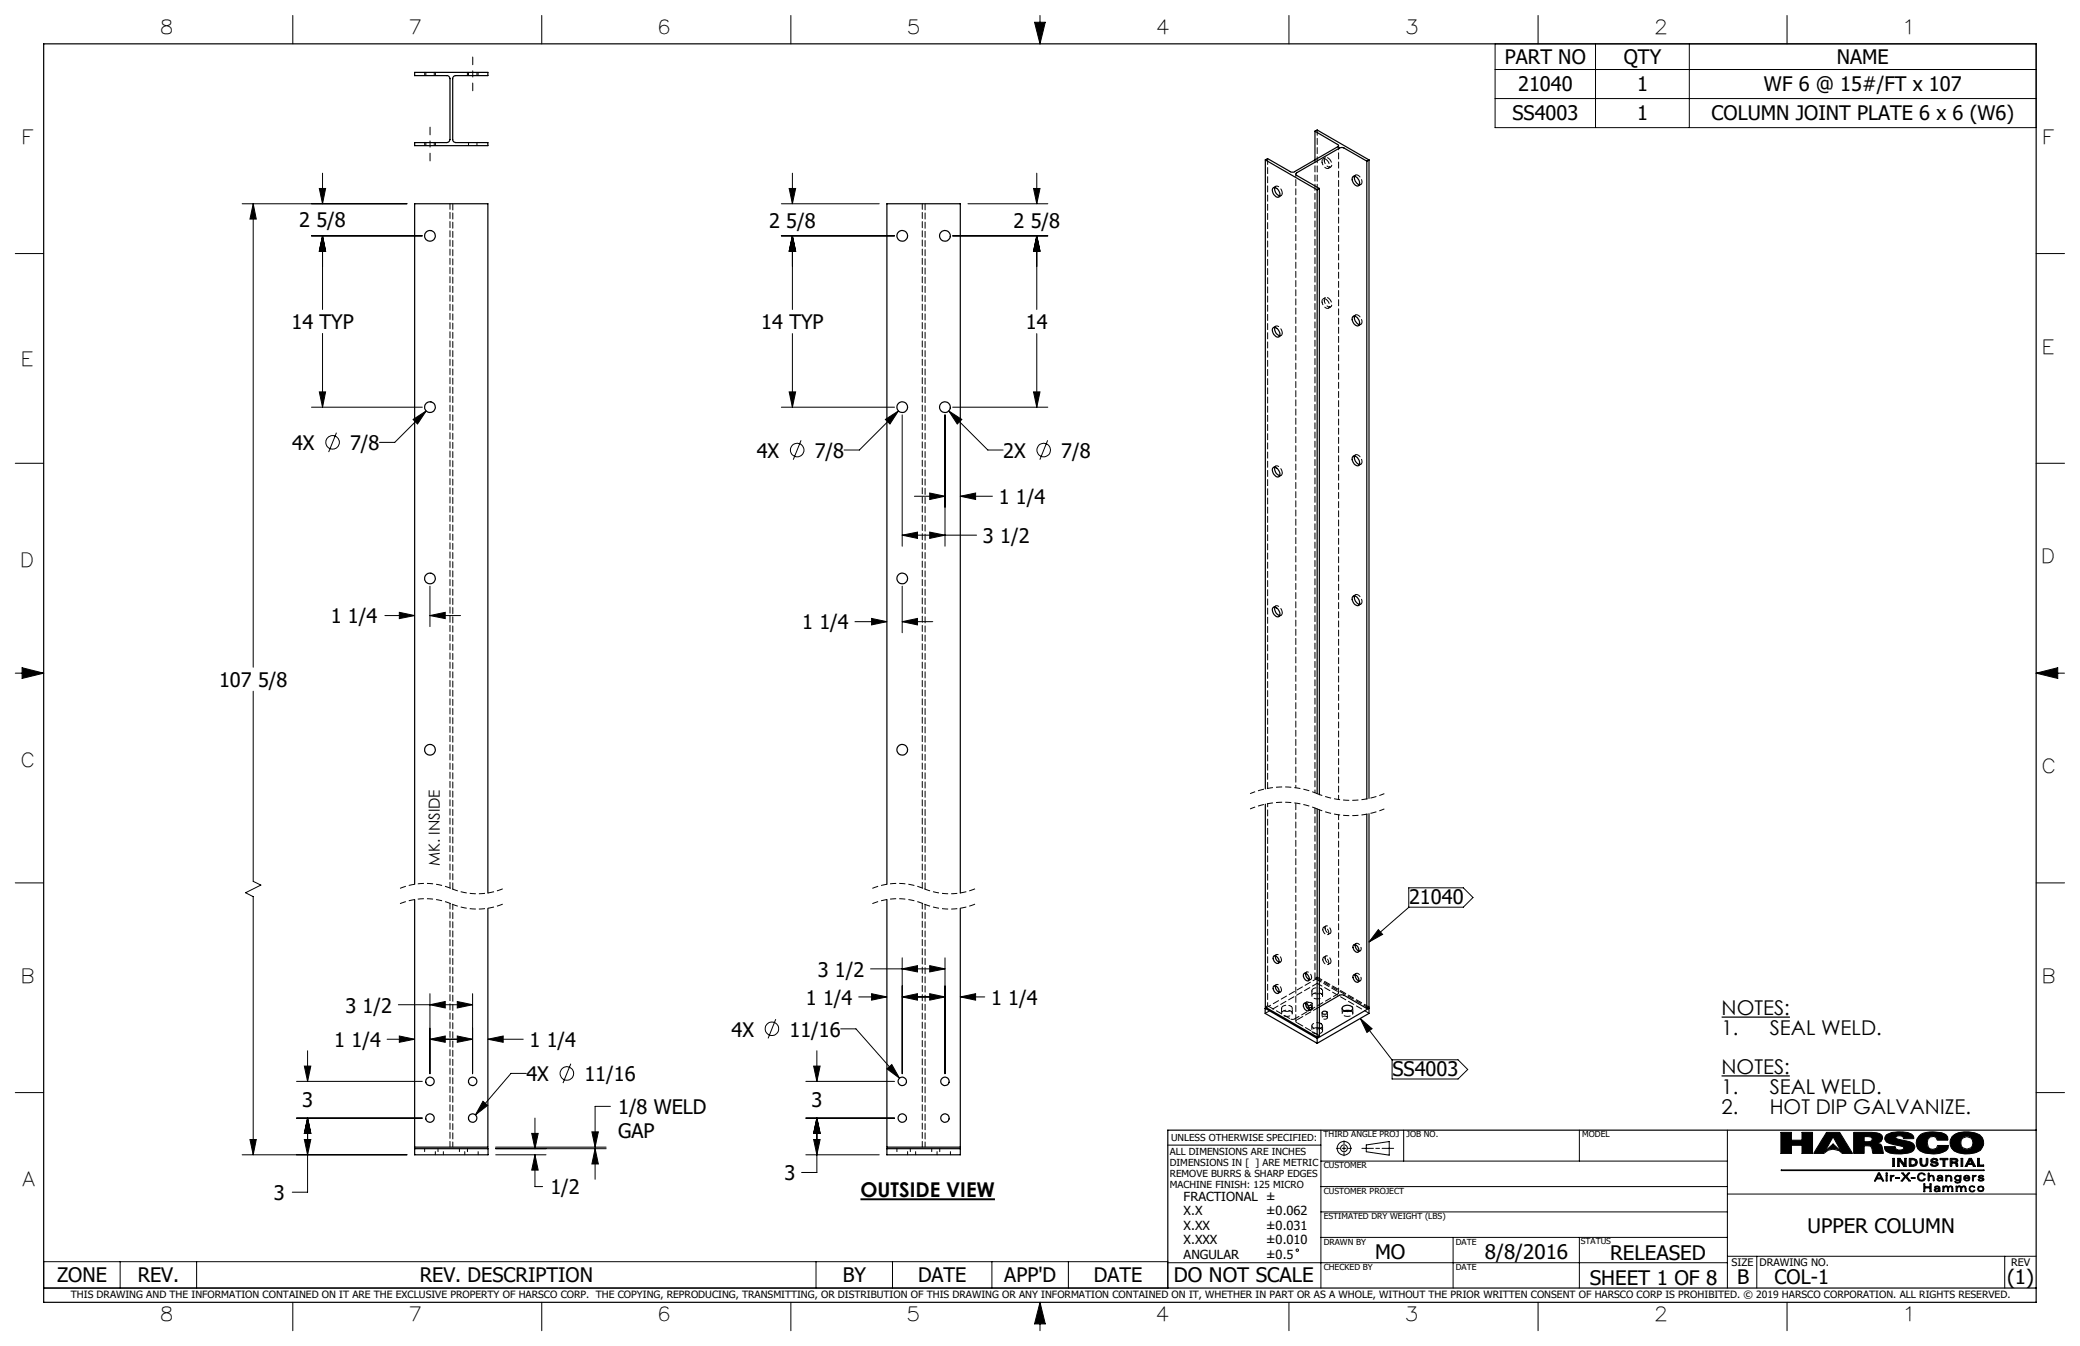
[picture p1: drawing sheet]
<svg xmlns="http://www.w3.org/2000/svg" width="432mm" height="279mm" viewBox="0 0 432 279" stroke-linecap="round" stroke-linejoin="round" font-family="sans-serif">
<g fill="none" stroke="#000" stroke-width=".21">
<path d="M60.8 3.2v5.9M112.5 3.2v5.9M164.2 3.2v5.9M214.8 4.6h2.2l-1.1 4.5zM215.9 3.2v5.9M267.6 3.2v5.9M310.4 9.1h112.3v17.4h-112.3zM310.4 14.4h112.3M319.3 3.2v5.9M331.2 9.1v17.4M350.7 9.1v17.4M371 3.2v5.9"/>
<path d="M66.3 39.1h1.3l-.6 3.2zM67 35.9v6.4M163.8 39.1h1.4l-.7 3.2zM164.5 35.9v6.4M214.6 39.1h1.3l-.7 3.2zM215.2 35.9v6.4M310.4 20.5h112.3M3.2 52.6h5.9M50.3 42.3h34.2M52.6 42.3l.6 3.2h-1.3zM52.6 42.3v96.2M64.7 49h23"/>
<path d="M67 49l.6 3.1h-1.3zM67 49v15.2M162.2 42.3h20.3M162.2 49h23.5M164.5 49l.7 3.1h-1.4zM164.5 49v15.2M197.8 49h19.7M200.9 42.3h16.6M215.2 49l.7 3.1h-1.3zM215.2 49v15.2M422.7 52.6h5.9M67 69.2v15.3"/>
<path d="M164.5 69.3v15.2M215.2 69.3v15.2M3.2 96.2h5.9M64.7 84.5h23M66.3 81.4h1.3l-.6 3.1zM69.8 89.8l-1.6 4M85.8 87.1l2.7-1.8-1.8 2.7zM88.5 85.3l-6.5 6.5h-3.2M162.2 84.5h23.5M163.8 81.4h1.4l-.7 3.1zM166.3 91.4l-1.6 4M183.8 87.1l2.7-1.8-1.8 2.7z"/>
<path d="M186.5 85.3l-8.1 8.1h-3.2M187.3 86.1v27.3M196.2 86.1v27.3M197 85.3l2.7 1.8-1 .9zM197 85.3l8.1 8.1h3.1M197.8 84.5h19.7M214.6 81.4h1.3l-.7 3.1zM217.5 91.4l-1.6 4M422.7 96.2h5.9M187.3 111.1l3.2-.6v1.3zM187.3 111.1h15.4M189.8 103h6.4"/>
<path d="M193 110.5l3.2 .6-3.2 .7zM193 102.3l3.2 .7-3.2 .7zM199.4 103l3.1-.7v1.4zM199.4 103h6.6M3.2 139.7h5.9M4.6 138.6l4.5 1.1-4.5 1.1zM79.9 127.8h6.2M82.9 127.1l3.2 .7-3.2 .6zM89.3 127.8l3.1-.7v1.3zM89.3 121.7v8.4M89.3 127.8h6.3M177.5 129h6.6"/>
<path d="M180.9 128.4l3.2 .6-3.2 .7zM187.3 129l3.2-.6v1.3zM187.3 121.7v9.6M187.3 129h6.3M422.7 139.7h5.9M422.7 139.7l4.5-1.1v2.2zM52.6 143.5v39.5l1.6 .7-3.2 1.6 1.6 .8v53.6M3.2 183.3h5.9M187.3 198.8v24.1M196.2 198.8v24.1M286.1 193l.9 1-2.8 1.5zM292.5 184.3h11.3l2 2-2 2h-11.3z"/>
<path d="M292.5 188.3l-8.3 7.2M422.7 183.3h5.9M63.9 218.1v6.4M80.4 215.7h5.7M82.7 208.6h15.4M82.9 215.1l3.2 .6-3.2 .7zM89.3 215.7l3.1-.6v1.3zM89.3 208.6l3.1-.7v1.3zM89.3 206.3v16.6M89.3 215.7h8.8M94.9 215.1l3.2 .6-3.2 .7zM94.9 207.9l3.2 .7-3.2 .6z"/>
<path d="M98.1 206.3v16.6M101.3 215.7l3.2-.6v1.3zM101.3 215.7h7.3M161 211.6l-1.5 3.9M169.6 218.1v6.4M174.5 213.6h3.2l9 10.2M178.3 206.9h5.8M180.7 201.1h15.5M180.9 206.3l3.2 .6-3.2 .7zM187.3 206.9l3.2-.6v1.3zM187.3 201.1l3.2-.7v1.4zM187.3 206.9h8.9"/>
<path d="M193 206.3l3.2 .6-3.2 .7zM193 200.4l3.2 .7-3.2 .7zM199.4 206.9l3.1-.6v1.3zM199.4 206.9h5M282.4 211.4l2.4 2.1-1 .8zM282.4 211.4l6.6 8.6M289 220h13.7l2 2-2 2h-13.7zM3.2 226.8h5.9M50.3 239.7h34.2M51.9 236.5h1.3l-.6 3.2zM61.6 224.5h26.1M61.6 232.1h26.1"/>
<path d="M63.2 221.3h1.3l-.6 3.2zM63.2 236.5h1.3l-.6 3.2zM63.9 232.1l.6 3.2h-1.3zM63.9 232.1v15.4h-3.2M100.3 228.6l.9 .8-2.5 2zM102.9 238.1h22.9M102.9 239.7h10.4M102.9 238.4h22.9M109.3 222.8h-3.2l-7.4 8.6M110.4 235.3h1.3l-.6 3.1zM111.1 239.7l.6 3.2h-1.3zM111.1 239.7v6.6h1.5"/>
<path d="M111.1 232.1v6.3M118.5 220.8l-1.6 4M122.9 234.9h1.3l-.7 3.2zM123.5 238.4l.7 3.2h-1.3zM123.5 238.4v6.4M126.7 229.7h-3.2v8.4M167.3 239.7h15.2M167.3 224.5h18.4M167.3 232.1h18.4M168.9 221.3h1.4l-.7 3.2zM168.9 236.5h1.4l-.7 3.2zM169.6 232.1l.7 3.2h-1.4z"/>
<path d="M169.6 232.1v11.3h-3.2M184.1 221.9l1-.9 1.6 2.8zM242.4 237.7h31.8M274.2 234.6v32.8M277.4 238.4h.7M278.6 238.4h.8M279 236.8v.7M279 238v.8M279 239.3v.6M279.9 238.4h.7M282.7 238.4h2.4M283.6 237.7l4.8-.7v2.8l-4.8-.7z"/>
<path d="M285.6 238.4h.8M286.9 238.4h2.4M291.4 234.6v6.4M327.9 234.6v6.4M358.6 234.6v32.8M369.7 235.1h2.2v1.6h2.2v-1.6h2.2v4.3h-2.2v-1.7h-2.2v1.7h-2.2zM379.2 235.1h2.7l2.7 4.3h-2.2a2.5 2.5 0 0 0-3.8 0h-2.1zM380.5 236l1.7 3-1.7-1.5-1.7 1.5zM384.8 235.1h3.7l1.7 .2 .5 .4 .1 .6-.3 .7-.8 .3 .7 .2 .3 .4 .3 1.5h-2.2l-.2-1-.3-.5-.6-.1h-.7v1.6h-2.2zM387 235.9l1.4 .1a.51 .51 0 0 1 0 .9l-1.4 .1zM389.7 237.3h.1M391.6 235.6a6.4 6.4 0 0 1 5.3-.2l.3 .4 .1 .6h-2.1l-.1-.4a1.07 1.07 0 0 0-1.5 .1v.1a3 3 0 0 0 1.9 .6l1.6 .5 .4 .7a1.36 1.36 0 0 1-1.4 1.4 6.7 6.7 0 0 1-4.6-.5l-.3-.9h2.3v.4a1.01 1.01 0 0 0 1.7-.2l-.4-.3-3.1-.8-.4-.7z"/>
<path d="M398.5 235.7a5.3 5.3 0 0 1 5.5-.2l.3 .5 .1 .7h-2.2l-.3-.6-.5-.2-.7 .1-.5 .5-.1 .7 .2 1 .4 .3 .5 .1 .8-.2 .2-.6h2.3l-.1 .6a3.9 3.9 0 0 1-2.8 1.1 4.2 4.2 0 0 1-3.5-1.1 2.19 2.19 0 0 1 .4-2.7zM405.2 235.9a5.4 5.4 0 0 1 5.8-.4 2.09 2.09 0 0 1 .8 2.2l-.7 1.1a5.9 5.9 0 0 1-5.4 .1 2.08 2.08 0 0 1-.5-3zM422.7 226.8h5.9M274.2 256.9h84.4M274.2 251.6h84.4M274.2 246.3h84.4M274.2 241h84.4M301.7 256.9v10.5M327.9 256.9v10.5M358.6 247.9h64.1M369.8 242.9h42.1v.1h-42.1zM389.9 243.5h.3l.9 1.6h-.3l-.2-.4h-1l-.2 .4h-.3z"/>
<path d="M390.1 243.7l.4 .8h-.8zM391.5 244h.3v1.1h-.3zM391.5 243.5h.3v.2h-.3zM392.4 244h.2v.2l.2-.2h.4v.2l-.5 .1-.1 .8h-.2zM392.6 244.2h.1M392.9 240.5h.4v1.6h-.4zM393.6 244.4h.7v.2h-.7zM393.9 240.5h.5l1 1.2v-1.2h.3v1.6h-.5l-.9-1.3v1.3h-.4zM394.3 240.8h.1M394.8 243.5h.3l.5 .6 .5-.6h.4l-.7 .7 .8 .9h-.3l-.7-.7-.6 .7h-.3l.7-.9zM396.3 240.5a1.61 1.61 0 0 1 1.7 .5v.3l-.1 .5-.8 .3h-.8zM396.7 240.7a.62 .62 0 0 1 .8 .2 .62 .62 0 0 1 0 .7l-.8 .2z"/>
<path d="M396.8 244.4h.7v.2h-.7zM398.3 243.7a.87 .87 0 0 1 1.4 .2l-.7-.3-.3 .1-.3 .2-.1 .4 .2 .5a.59 .59 0 0 0 .9-.1h.3l-.3 .4h-.9l-.4-.3-.1-.5zM398.6 240.5h.4v1l.1 .3 .3 .1 .3-.1 .2-.4v-.9h.3v.9l-.2 .5a.93 .93 0 0 1-1.4-.4zM399.4 245.7h.2v.6h1v-.6h.3v1.7h-.3v-.8h-1v.8h-.2zM400.3 243.5h.2v.7l.5-.3a.79 .79 0 0 1 .4 1.2h-.1a.87 .87 0 0 0-.3-1 .85 .85 0 0 0-.5 1h-.2zM400.5 244.2h.1M400.9 240.7l.5-.3 .7 .1 .2 .4h-.4l-.1-.2h-.3l-.3 .2 .2 .2 .8 .2 .2 .4-.1 .2-.6 .2-.7-.1-.2-.4h.3l.4 .3 .5-.1v-.2l-1-.3-.2-.2zM401.7 246.3a.67 .67 0 0 1 1 .3v.7h-.2v-.1l-.7 .2-.2-.2v-.3l.1-.2 .8-.1-.1-.2-.3-.1-.5 .2zM402.4 244.7l.7-.1-.1 .3-.2 .1h-.3zM402.5 246.8h.1M402.5 246.8l-.8 .2 .2 .2h.3l.2-.1 .1-.3M402.5 247.2h.1"/>
<path d="M402.8 240.5h1.6v.2h-.6v1.4h-.4v-1.4h-.6zM403.1 244.6h.1M403.1 244.4l-.1-.2-.3-.1-.5 .2v-.2l.6-.2 .4 .2 .1 1h-.2v-.1M403.1 244.4l-.8 .1-.2 .3 .3 .3 .3 .1 .4-.2M403.1 244.4h.1M403.1 245h.1M403.5 246.4v-.2h-.2v1.1h.2l.1-.8 .4-.2 .3 .4v.6h.2l.1-.8 .3-.2 .3 .4v.6h.2l-.1-1-.5-.1-.3 .3M403.5 246.4l.5-.3 .4 .4M403.5 246.4h.1M403.9 244h.2v.2l.4-.3 .5 .2 .2 .4v.6h-.2l-.2-.9-.2-.1-.3 .1-.2 .9h-.2zM404.1 244.2h.1M404.4 246.5h.1"/>
<path d="M404.8 240.5a1.96 1.96 0 0 1 1.6 .2l-.1 .5-.3 .1 .4 .2 .1 .6h-.4a.61 .61 0 0 0-.7-.7h-.2v.7h-.4zM405.2 240.7l.8 .1v.3l-.8 .1zM405.9 244.1l.5-.2 .5 .3v-.2h.2v1l-.2 .5-.5 .1-.5-.1-.1-.3 .8 .2 .2-.1 .1-.4-.5 .2-.5-.2-.2-.4zM406 241.3h.1M406.1 244.2l.3-.1 .4 .1 .1 .3-.1 .3-.4 .2-.3-.2-.1-.3zM406.3 246.4v-.2h-.3l.1 1.1h.2l.1-.8 .3-.2 .3 .4v.6h.2l.1-.8 .4-.2 .3 .4v.6h.2l-.2-1-.4-.1-.4 .3M406.3 246.4l.4-.3 .5 .4M406.3 246.4h.1M407.1 240.5h.4v1.6h-.4zM407.2 246.5h.1M407.9 244.1l.4-.2 .5 .2 .1 .5h-1.1l.2 .3 .3 .1 .6-.2-.1 .2-.7 .1-.4-.2v-.6zM408 244.2l.3-.1 .4 .4h-.8z"/>
<path d="M408.8 240.5h.5l.8 1.6h-.5l-.1-.4h-1l-.2 .4h-.3zM408.9 246.3l.5-.2 .4 .1 .2 .3-.8-.2-.2 .2-.1 .3 .2 .4 .3 .1 .6-.2-.2 .2-.7 .1-.3-.3zM409 240.8l.3 .7h-.6zM409.5 244h.2v.2l.5-.2v.2l-.4 .1-.1 .8h-.2zM409.7 244.2h.1M410.5 240.5h.4v1.3h.9v.3h-1.3zM410.7 246.3l.5-.1 .5 .1 .2 .5-.2 .4-.5 .2-.5-.2-.2-.4zM410.7 244.2a.74 .74 0 0 1 1.1-.1v.2l-.5-.2-.4 .2 .7 .2 .3 .3a.76 .76 0 0 1-1.1 .3l-.2-.3 .8 .2 .2-.2a.87 .87 0 0 1-.9-.6zM410.8 246.5l.4-.2 .4 .2 .1 .3-.1 .3-.4 .1-.4-.1-.1-.3zM9.1 261.9h233.3v5.5h-233.3zM24.9 261.9v5.5M40.8 261.9v5.5"/>
<path d="M60.8 270.3v5.9M112.5 270.3v5.9M164.2 270.3v5.9M169.4 261.9v5.5M185.3 261.9v5.5M205.9 261.9v5.5M215.9 270.3v5.9M215.9 270.3l1.1 4.5h-2.2zM221.8 261.9v5.5M242.4 262.1h116.2M267.6 270.3v5.9M319.3 270.3v5.9"/>
<path d="M358.6 260.8h64.1M364.7 260.8v6.6M371 270.3v5.9M416.2 260.8v6.6"/>
<circle cx="69" cy="91.8" r="1.41"/>
<circle cx="165.5" cy="93.4" r="1.41"/>
<circle cx="216.7" cy="93.4" r="1.41"/>
<circle cx="160.2" cy="213.5" r="1.4"/>
<circle cx="117.7" cy="222.8" r="1.41"/>
<circle cx="279" cy="238.4" r=".71"/>
<circle cx="279" cy="238.4" r="1.41"/>
<circle cx="408.3" cy="237.3" r="1.3"/>
<circle cx="269.3" cy="259.5" r=".25"/>
</g>
<g fill="none" stroke="#000" stroke-width=".25">
<path d="M9.1 9.1h413.6v261.2h-413.6zM86.1 15h15.2v.7h-6.7a.6 .6 0 0 0-.6 .6v12.7a.66 .66 0 0 0 .6 .6h6.7v.6h-15.2v-.6h6.7l.5-.3 .1-.3v-12.7a.66 .66 0 0 0-.6-.6h-6.7zM262.7 33.2v130.6M262.7 33.2l10.7 6.2M264.3 39a1.2 1.2 0 0 1 1.4 1.3 .58 .58 0 0 1-.4 .7 .58 .58 0 0 1-.7-.5 1.24 1.24 0 0 1-.3-1.5zM264.7 38.9a1.59 1.59 0 0 0 .9 1.8M273 27.2l4.7 2.8a.25 .25 0 0 1 .2 .2 .25 .25 0 0 1-.2 .3l-9.1 5.2h-.6l-4.9-2.8-.4 .3M273 27.2l.4-.2 10.8 6.2M273 27.2v6M273.4 39.4v125.3M273.9 39.1l-.5 .3M273.9 39.1v125.9"/>
<path d="M280.9 36.7a1.28 1.28 0 0 1 1.3 1.6 .59 .59 0 0 1-.6 .3 .59 .59 0 0 1-.5-.4 1.21 1.21 0 0 1-.2-1.5zM281.2 36.6a1.52 1.52 0 0 0 1 1.7M283.7 33.4l-4.7-2.7-.6-.1-9.2 5.3a.29 .29 0 0 0-.2 .2 .29 .29 0 0 0 .2 .3l4.7 2.7M283.7 33.4v132.4M284.2 33.2l-.5 .2M284.2 33.2v132.5M264.2 68.1a.95 .95 0 0 1 1.4 .8 .62 .62 0 0 1-.1 1 .62 .62 0 0 1-.9-.3 1.38 1.38 0 0 1-.4-1.5zM264.7 67.9a1.59 1.59 0 0 0 .9 1.8M280.9 65.7a1.25 1.25 0 0 1 1.1 1.9 1.3 1.3 0 0 1-1.1-1.9zM281.2 65.6a1.52 1.52 0 0 0 1 1.8M264.2 97.2a.95 .95 0 0 1 1.4 .8 .62 .62 0 0 1-.1 .9 .62 .62 0 0 1-.9-.3 1.38 1.38 0 0 1-.4-1.4zM264.7 97a1.59 1.59 0 0 0 .9 1.7"/>
<path d="M280.9 94.7a1.27 1.27 0 0 1 1.1 2 1.34 1.34 0 0 1-1.1-2zM281.2 94.7a1.52 1.52 0 0 0 1 1.7M264.3 126.1a1.2 1.2 0 0 1 1.4 1.3 .59 .59 0 0 1-.4 .7 .59 .59 0 0 1-.7-.4 1.29 1.29 0 0 1-.3-1.6zM264.7 126a1.59 1.59 0 0 0 .9 1.8M280.9 123.8a1.2 1.2 0 0 1 1.4 1.3 .54 .54 0 0 1-.4 .6 .54 .54 0 0 1-.7-.3l-.1-.1a1.21 1.21 0 0 1-.2-1.5zM281.2 123.7a1.51 1.51 0 0 0 1 1.7M262.7 166.9v42.2l10.7 6.2M273.4 167.9v47.4M273.9 168.1v46.9l-.5 .3M283.7 169v40.3M284.2 168.9v40.2l-.5 .2M86.1 183.6v-141.3h15.2v143.1"/>
<path d="M86.1 186.7v51.4h15.2v-49.5M184.1 183.6v-141.3h15.3v143.1M184.1 186.7v51.4h15.3v-49.5M264.5 198.4a.97 .97 0 0 1 .9 .6 .97 .97 0 0 1-.1 1 1.05 1.05 0 0 1-.8-1.6zM264.8 198.4a1.15 1.15 0 0 0 .7 1.3M281.1 196.1a1 1 0 0 1 .8 1.6 1.03 1.03 0 0 1-.8-1.6zM281.3 196.1v.2a1.23 1.23 0 0 0 .8 1.1M262.6 209.3v1.1l10.8 6.2M262.6 209.3l10.8 6.2M262.9 209.2l-.3 .1M264.4 204.7a.93 .93 0 0 1 .9 .5 .93 .93 0 0 1 0 1 1.06 1.06 0 0 1-.9-1.5zM264.8 204.6a1.15 1.15 0 0 0 .7 1.3"/>
<path d="M270.7 202.1a.93 .93 0 0 1 .9 .5 .93 .93 0 0 1 0 1 1.08 1.08 0 0 1-.9-1.5zM270.8 208.3a1 1 0 0 1 .8 1.5 1.05 1.05 0 0 1-.8-1.5zM271 202v.1a1.34 1.34 0 0 0 .8 1.2M271 208.3v.1a1.34 1.34 0 0 0 .8 1.1M273.4 215.5v1.1M273.9 209l4.2-2.4 .5-.1 .4 .1 4.7 2.7M273.9 212.4a.58 .58 0 0 1 .6 .6 .58 .58 0 0 1-.6 .5M273.9 213.4l.2 .1M274.5 210.1a.61 .61 0 0 1 1.1 .2 .61 .61 0 0 1-.6 .3 .61 .61 0 0 1-.5-.5zM278.8 209a1.4 1.4 0 0 1 2 .3 1.27 1.27 0 0 1-2 .3l-.2-.3zM279 209.8l.4-.1 1 .1M280.9 202.5a.78 .78 0 0 1 1.2 .7 .49 .49 0 0 1-.3 .7 .49 .49 0 0 1-.6-.4l-.3-.6z"/>
<path d="M281.3 202.3v.2a1.33 1.33 0 0 0 .8 1.1M284 209.2l.2 .1M284.2 209.3v1.1l-10.8 6.2M284.2 209.3l-10.8 6.2M86.1 238.4h15.2v1.3h-15.2zM184.1 238.4h15.3v1.3h-15.3zM422.7 234.6h-180.3v32.8M9.1 267.4h413.6"/>
<circle cx="89.3" cy="49" r="1.12"/>
<circle cx="187.3" cy="49" r="1.11"/>
<circle cx="196.2" cy="49" r="1.12"/>
<circle cx="89.3" cy="84.5" r="1.12"/>
<circle cx="187.3" cy="84.5" r="1.11"/>
<circle cx="196.2" cy="84.5" r="1.12"/>
<circle cx="89.3" cy="120.1" r="1.12"/>
<circle cx="187.3" cy="120.1" r="1.11"/>
<circle cx="89.3" cy="155.7" r="1.12"/>
<circle cx="187.3" cy="155.6" r="1.11"/>
<circle cx="89.3" cy="224.5" r=".87"/>
<circle cx="89.3" cy="232.1" r=".87"/>
<circle cx="98.1" cy="224.5" r=".87"/>
<circle cx="98.1" cy="232.1" r=".87"/>
<circle cx="187.3" cy="224.5" r=".87"/>
<circle cx="187.3" cy="232.1" r=".87"/>
<circle cx="196.2" cy="224.5" r=".87"/>
<circle cx="196.2" cy="232.1" r=".87"/>
</g>
<path d="M215.9 270.3l-1.1 4.5h2.2zM214.8 4.6h2.2l-1.1 4.5zM4.6 138.6l4.5 1.1-4.5 1.1zM422.7 139.7l4.5-1.1v2.2zM369.7 235.1v4.3h2.2v-1.7h2.2v1.7h2.2v-4.3h-2.2v1.6h-2.2v-1.6zM387 235.9l1.4 .1 .3 .6-.5 .4h-1.2zM384.8 235.1v4.3h2.2v-1.6l1.4 .1 .4 1.5h2.2l-.4-1.7-.4-.3-.5-.1a1.15 1.15 0 0 0 1.1-1.2 1.41 1.41 0 0 0-1.7-1zM391.6 235.6a1.12 1.12 0 0 0-.2 1.2 1.12 1.12 0 0 0 1.1 .7l1.8 .3a.72 .72 0 0 1 .9 .5 1.03 1.03 0 0 1-1.7-.1v-.2h-2.3a1.46 1.46 0 0 0 1.7 1.5 7.2 7.2 0 0 0 4.2-.6 1.1 1.1 0 0 0 .3-1.2 1.1 1.1 0 0 0-1-.7l-2.1-.5a.58 .58 0 0 1-.7-.5l.4-.2h.6l.5 .2 .1 .4h2.1v-.2a1.62 1.62 0 0 0-1.8-1.2 6.2 6.2 0 0 0-3.9 .6zM398.3 235.9a2.19 2.19 0 0 0-.3 2.3 2.19 2.19 0 0 0 2 1.2 4.7 4.7 0 0 0 4.3-.9l.2-.7h-2.3a1.07 1.07 0 0 1-1.7 .6 1.38 1.38 0 0 1-.4-1.6 1.38 1.38 0 0 1 1.5-.9l.4 .3 .2 .5h2.2v-.5a1.37 1.37 0 0 0-1.6-1.1 6 6 0 0 0-4.3 .6zM407 237.2a1.3 1.3 0 0 1 2.6 0 1.3 1.3 0 0 1-2.6 0zM405.5 235.7a2.15 2.15 0 0 0-.6 2.3 2.15 2.15 0 0 0 2 1.4 5.7 5.7 0 0 0 4.4-.7 2.15 2.15 0 0 0 .3-2.3 2.15 2.15 0 0 0-1.8-1.3l-1.2-.2a4.6 4.6 0 0 0-3.1 .8zM379.2 235.1l-2.7 4.3h2.1a2.5 2.5 0 0 1 3.8 0h2.2l-2.7-4.3zM380.5 236l1.7 3-1.7-1.5-1.7 1.5zM392.9 240.5v1.6h.4v-1.6zM393.9 240.5v1.6h.4v-1.3l.9 1.3h.5v-1.6h-.3v1.2l-1-1.2zM396.7 240.7h.5l.4 .2 .1 .5-.3 .4h-.7zM396.3 240.5v1.6h.9a.83 .83 0 0 0 .8-.9 .83 .83 0 0 0-.9-.7zM398.6 240.5v1.1a.86 .86 0 0 0 .9 .5 .86 .86 0 0 0 .7-.7v-.9h-.3l-.1 1.2-.3 .2-.4-.1-.1-1.3zM400.9 240.7l-.1 .1a.53 .53 0 0 0 .6 .6l.4 .1a.27 .27 0 0 1 .1 .4 .27 .27 0 0 1-.4 0l-.4-.3h-.3a.86 .86 0 0 0 .8 .5 .86 .86 0 0 0 .8-.6l-.3-.3-.7-.1a.29 .29 0 0 1 0-.5 .29 .29 0 0 1 .4 .2l.1 .1h.4a.84 .84 0 0 0-1.4-.2zM402.8 240.5v.2h.6v1.4h.4v-1.4h.6v-.2zM405.2 240.7l.8 .1a.25 .25 0 0 1 0 .3 .25 .25 0 0 1-.3 .1h-.5zM404.8 240.5v1.6h.4v-.7l.7 .1 .2 .6h.4l-.1-.6-.4-.2 .4-.2v-.4l-.5-.2zM407.1 240.5v1.6h.4v-1.6zM409 240.8l.3 .7h-.6zM408.8 240.5l-.8 1.6h.3l.2-.4h1l.1 .4h.5l-.8-1.6zM410.5 240.5v1.6h1.3v-.3h-.9v-1.3zM390.1 243.7l.4 .8h-.8zM389.9 243.5l-.8 1.6h.3l.2-.4h1l.2 .4h.3l-.9-1.6zM391.5 243.5v.2h.3v-.2zM369.8 242.9v.1h42.1v-.1zM391.5 244v1.1h.3v-1.1zM392.4 244v1.1h.2l.1-.7 .5-.2v-.2h-.3l-.3 .2v-.2zM393.6 244.4v.2h.7v-.2zM394.8 243.5l.6 .7-.7 .9h.3l.6-.7 .7 .7h.3l-.8-.9 .7-.7h-.4l-.5 .6-.5-.6zM396.8 244.4v.2h.7v-.2zM398.3 243.6l-.3 .8a.87 .87 0 0 0 .7 .8 .87 .87 0 0 0 1-.5h-.3l-.2 .3h-.3a.67 .67 0 0 1-.6-.9 .67 .67 0 0 1 1.1-.2h.3a.86 .86 0 0 0-1.4-.3zM400.3 243.5v1.6h.2v-.7l.4-.3 .4 .2v.8h.2v-.9l-.6-.3-.4 .3v-.7zM402.4 244.7l.3-.1a.23 .23 0 0 1 .4 .1 .23 .23 0 0 1-.2 .3h-.3a.22 .22 0 0 1-.2-.1 .22 .22 0 0 1 0-.2zM402.3 244.1l-.1 .2 .3-.2 .4 .1a.2 .2 0 0 1 .1 .3 .2 .2 0 0 1-.3-.1l-.5 .1-.1 .5 .3 .2 .7-.2v.1h.2l-.1-1-.3-.2zM403.9 244v1.1h.2v-.6l.3-.4 .5 .1 .1 .9h.2l-.1-1-.6-.2-.4 .3v-.2zM406 244.1l-.1 .1a.6 .6 0 0 0 .1 .8 .6 .6 0 0 0 .9-.1l-.1 .4-.2 .1h-.4l-.2-.2-.2 .1 .4 .3 .8-.2 .1-.3v-1.1h-.2v.2a.7 .7 0 0 0-.9-.1zM406 244.5a.45 .45 0 0 1 .9 0 .45 .45 0 0 1-.9 0zM408 244.2l.5-.1 .2 .4h-.8zM407.8 244.1l-.2 .6a.67 .67 0 0 0 .6 .5 .67 .67 0 0 0 .7-.4l-.8 .2-.3-.4h1.1a.67 .67 0 0 0-.4-.6 .67 .67 0 0 0-.7 .1zM409.5 244v1.1h.2v-.7l.5-.2v-.2h-.3l-.2 .2v-.2zM410.8 244.1a.38 .38 0 0 0 0 .4 .38 .38 0 0 0 .4 .2h.2a.21 .21 0 0 1 .2 .3 .21 .21 0 0 1-.4 0l-.6-.2 .2 .3 .5 .1a.37 .37 0 0 0 .5-.2 .37 .37 0 0 0-.2-.5l-.4-.1a.21 .21 0 0 1-.2-.3 .21 .21 0 0 1 .3 0l.5 .2-.4-.4zM399.4 245.7v1.7h.2v-.8h1v.8h.3v-1.7h-.3v.6h-1v-.6zM401.8 246.9l.4-.1a.24 .24 0 0 1 .3 .3 .24 .24 0 0 1-.4 .1l-.3-.1zM401.7 246.3l-.1 .2 .5-.2 .3 .1a.23 .23 0 0 1 0 .3 .23 .23 0 0 1-.3 0 .41 .41 0 0 0-.6 .4 .41 .41 0 0 0 .7 .3l.3-.2v.1h.2v-.9l-.3-.2zM409 246.2l-.2 .3v.5l.4 .4h.6l.2-.3-.5 .2-.3-.1-.3-.3 .1-.4 .5-.2 .5 .2a.62 .62 0 0 0-1-.3zM410.7 246.7a.5 .5 0 0 1 1 0 .5 .5 0 0 1-1 0zM410.5 246.8a.65 .65 0 0 0 1.3 0 .65 .65 0 0 0-1.3 0zM403.3 246.2h.2v.2l.5-.3 .4 .4 .4-.3h.4l.2 .3v.8h-.2v-.8l-.2-.2-.5 .3v.7h-.2v-.7l-.3-.3-.4 .2-.1 .8h-.2zM406 246.2h.3v.2l.5-.3 .4 .4 .3-.3h.5l.2 .4v.7h-.2v-.7l-.3-.3-.4 .2-.1 .8h-.2v-.7l-.3-.3-.4 .3v.7h-.2z" fill-rule="evenodd" fill="#000"/>
<path d="M178.6 248.9h28" fill="none" stroke="#000" stroke-width=".4"/>
<path d="M357.4 211.1h14.2M357.4 223.3h14.2" fill="none" stroke="#000" stroke-width=".26"/>
<path d="M273.4 167.9a18.1 18.1 0 0 0-13.9 0M273.4 164.7a18.1 18.1 0 0 0-13.9 0M287.4 167.9a18.1 18.1 0 0 1-14 0M287.4 164.7a18.1 18.1 0 0 1-14 0" fill="none" stroke="#000" stroke-width=".21" stroke-dasharray="1.3 .6" stroke-dashoffset=".2" stroke-linecap="butt"/>
<path d="M93.7 187.6a14 14 0 0 0-10.8 0M93.7 184.5a14 14 0 0 0-10.8 0M104.5 187.6a14 14 0 0 1-10.8 0M104.5 184.5a14 14 0 0 1-10.8 0M191.8 187.6a14 14 0 0 0-10.8 0M191.8 184.5a14 14 0 0 0-10.8 0M202.5 187.6a14 14 0 0 1-10.7 0M202.5 184.5a14 14 0 0 1-10.7 0" fill="none" stroke="#000" stroke-width=".21" stroke-dasharray="1.3 .6" stroke-dashoffset="-.1" stroke-linecap="butt"/>
<path d="M98.1 18.8v-7M89.3 26.4v7" fill="none" stroke="#000" stroke-width=".21" stroke-dasharray="15.2 1.3 1.3 1.3" stroke-dashoffset="13.6"/>
<path d="M111.1 239.7l.6 3.2h-1.3zM110.4 235.3h1.3l-.6 3.1zM52.6 42.3l.6 3.2h-1.3zM51.9 236.5h1.3l-.6 3.2zM123.5 238.4l.7 3.2h-1.3zM122.9 234.9h1.3l-.7 3.2zM89.3 127.8l3.1-.7v1.3zM82.9 127.1l3.2 .7-3.2 .6zM67 49l.6 3.1h-1.3zM66.3 39.1h1.3l-.6 3.2zM67 49l.6 3.1h-1.3zM66.3 81.4h1.3l-.6 3.1zM63.2 221.3h1.3l-.6 3.2zM63.9 232.1l.6 3.2h-1.3zM63.9 232.1l.6 3.2h-1.3zM63.2 236.5h1.3l-.6 3.2zM100.3 228.6l-1.6 2.8 2.5-2zM89.3 215.7l3.1-.6v1.3zM82.9 215.1l3.2 .6-3.2 .7zM94.9 215.1l3.2 .6-3.2 .7zM101.3 215.7l3.2-.6v1.3zM89.3 208.6l3.1-.7v1.3zM94.9 207.9l3.2 .7-3.2 .6zM85.8 87.1l.9 .9 1.8-2.7zM286.1 193l.9 1-2.8 1.5zM282.4 211.4l2.4 2.1-1 .8zM163.8 81.4h1.4l-.7 3.1zM164.5 49l.7 3.1h-1.4zM164.5 49l.7 3.1h-1.4zM163.8 39.1h1.4l-.7 3.2zM187.3 129l3.2-.6v1.3zM180.9 128.4l3.2 .6-3.2 .7zM187.3 206.9l3.2-.6v1.3zM180.9 206.3l3.2 .6-3.2 .7zM193 206.3l3.2 .6-3.2 .7zM199.4 206.9l3.1-.6v1.3zM193 200.4l3.2 .7-3.2 .7zM187.3 201.1l3.2-.7v1.4zM168.9 221.3h1.4l-.7 3.2zM169.6 232.1l.7 3.2h-1.4zM169.6 232.1l.7 3.2h-1.4zM168.9 236.5h1.4l-.7 3.2zM187.3 111.1l3.2-.6v1.3zM193 110.5l3.2 .6-3.2 .7zM193 102.3l3.2 .7-3.2 .7zM199.4 103l3.1-.7v1.4zM214.6 81.4h1.3l-.7 3.1zM215.2 49l.7 3.1h-1.3zM214.6 39.1h1.3l-.7 3.2zM215.2 49l.7 3.1h-1.3zM197 85.3l1.7 2.7 1-.9zM184.1 221.9l2.6 1.9-1.6-2.8zM183.8 87.1l.9 .9 1.8-2.7z" fill="#000"/>
<g fill="none" stroke="#000" stroke-width=".21" stroke-dasharray="1.3 .6">
<path d="M263.2 32.9v130.8M264.8 38.7l-.4 .2M275.1 32.7l-.4 .3M275.8 34.9l.4-.2M281.4 36.4l-.5 .2M282.1 38.5l.4-.2M94 42.3v142.3M192 42.3v142.3M265.5 40.9l.5-.3M264.8 67.7l-.4 .3M265.5 69.9l.5-.3M275.1 61.8l-.4 .2"/>
<path d="M275.8 64l.4-.3M281.4 65.4l-.5 .3M282.1 67.6l.4-.3M264.8 96.7l-.4 .3M265.5 98.9l.5-.2M281.4 94.4l-.5 .3M282.1 96.6l.4-.2M264.8 125.8l-.4 .3M265.5 128l.5-.3M281.4 123.5l-.5 .2M282.1 125.7l.4-.3M265 198.2l-.5 .2"/>
<path d="M265.4 199.9l.4-.2M275.3 192.2l-.5 .3M275.3 198.4l-.5 .3M275.7 194l.4-.3M281.5 195.8l-.4 .3M281.9 197.6l.5-.2M263.2 208.8l-.5 .2M265 204.4l-.5 .3M265.4 206.2l.4-.3M271.2 201.8l-.4 .3M271.2 208l-.4 .3M271.6 203.6l.5-.3"/>
<path d="M271.6 209.8l.5-.3M273.4 202.8l-.4 .3M274.2 213.5l-.1-.1M275.7 200.2l.4-.2M280.5 209.9l-.1-.1M281.5 202.1l-.4 .2M281.9 203.8l.5-.2"/>
</g>
<path d="M273.4 27v12.4M93.4 42.3v142M191.5 42.3v142M273 167.7v35.4M93.4 187.5v50.6M191.5 187.5v50.6M273.4 204.1l-10.7 6.2M284.2 209l-10.8-6.2M284.2 210.3l-10.8-6.2" fill="none" stroke="#000" stroke-width=".21" stroke-dasharray="1.3 .6" stroke-dashoffset=".1"/>
<path d="M94 187.7v50.4M192 187.7v50.4M281.4 196.1a.52 .52 0 0 1 .5-.3 .52 .52 0 0 1 .4 .5 .61 .61 0 0 1 .3 .6 .61 .61 0 0 1-.5 .5M272.4 208.2a.53 .53 0 0 0-.6-.2 .53 .53 0 0 0-.4 .6 .53 .53 0 0 0 .6 .2 .53 .53 0 0 0 .4-.6M272.4 209.3a.53 .53 0 0 0-.6-.2 .53 .53 0 0 0-.4 .5 .53 .53 0 0 0 .6 .2 .53 .53 0 0 0 .4-.5M275.5 211.1a.53 .53 0 0 0-.6-.2 .53 .53 0 0 0-.4 .5 .53 .53 0 0 0 .6 .2 .53 .53 0 0 0 .4-.5M277.7 206.3l-8.9 5.2M281.4 202.3a.52 .52 0 0 1 .5-.3 .52 .52 0 0 1 .4 .5 .61 .61 0 0 1 .3 .6 .61 .61 0 0 1-.5 .5" fill="none" stroke="#000" stroke-width=".21" stroke-dasharray="1.3 .6" stroke-dashoffset=".2"/>
<g fill="none" stroke="#000" stroke-width=".21" stroke-dasharray="1.3 .6" stroke-dashoffset=".6">
<path d="M263.2 166.8v42M266 199.3a.91 .91 0 0 0-1.1-1l-.1 .1M266 205.5a.91 .91 0 0 0-1.1-1l-.1 .1M272.3 202.9a.91 .91 0 0 0-1.2-1v.1M272.3 209.1a.91 .91 0 0 0-1.2-1v.2M88.2 238.4v1.3M90.4 239.7v-1.3M90.9 238.4v1.3M92 239.7v-1.3M95.4 238.4v1.3M96.5 239.7v-1.3M97 238.4v1.3"/>
<path d="M99.3 239.7v-1.3M186.2 238.4v1.3M188.4 239.7v-1.3M189 238.4v1.3M190.1 239.7v-1.3M193.4 238.4v1.3M194.5 239.7v-1.3M195.1 238.4v1.3M197.3 239.7v-1.3"/>
</g>
<g fill="none" stroke="#000" stroke-width=".21" stroke-dasharray="1.3 .6" stroke-dashoffset=".3">
<path d="M88.2 15v.7M88.4 15v.7M90.1 15.7v-.7M90.4 15.7v-.7M97 15v.7M97.3 15v.7M99 15.7v-.7M99.3 15.7v-.7M88.2 29.6v.6M88.4 29.6v.6M90.1 30.2v-.6M90.4 30.2v-.6"/>
<path d="M97.3 29.6v.6M99 30.2v-.6M266.2 40.1a1.22 1.22 0 0 0-1.4-1.4l-.1 .2M266.2 69.1a1.22 1.22 0 0 0-1.4-1.3l-.1 .1M266.2 98.2a1.22 1.22 0 0 0-1.4-1.4l-.1 .2M266.2 127.2a1.22 1.22 0 0 0-1.4-1.4l-.1 .2M274.6 193a.46 .46 0 0 1 .3-.6 .46 .46 0 0 1 .6 .4 .76 .76 0 0 1 0 1.2 1.16 1.16 0 0 1-.9-1M274.6 199.3a.46 .46 0 0 1 .3-.6 .46 .46 0 0 1 .6 .3 .76 .76 0 0 1 0 1.3 1.16 1.16 0 0 1-.9-1M275.1 192.8a.46 .46 0 0 1 .3-.6 .46 .46 0 0 1 .6 .3 .76 .76 0 0 1 0 1.3 1.16 1.16 0 0 1-.9-1M275.1 199a.46 .46 0 0 1 .3-.6 .46 .46 0 0 1 .6 .3 .76 .76 0 0 1 0 1.3 1.16 1.16 0 0 1-.9-1M269.2 212.3a.27 .27 0 0 1-.2-.3 .27 .27 0 0 1 .2-.3M273.4 203.1l-10.5 6.1"/>
<path d="M277.7 205.8a.27 .27 0 0 1 .2 .3 .27 .27 0 0 1-.2 .2M277.9 206.1v-37M284 209.2l-10.6-6.1"/>
</g>
<path d="M265.7 40.6l.4-.1 .1-.4M265.7 69.7l.4-.2 .1-.4M265.7 98.7l.4-.1 .1-.4M265.7 127.8l.4-.2 .1-.4M277.9 166v-135.8M265.5 199.7l.4-.1 .1-.3M265.5 205.9l.4-.1 .1-.3M271.8 203.3l.4-.1 .1-.3M271.8 209.5h.4l.1-.4" fill="none" stroke="#000" stroke-width=".21" stroke-dasharray="1.3 .6" stroke-dashoffset=".4"/>
<path d="M281.2 36.6a.58 .58 0 0 1 .6-.3 .58 .58 0 0 1 .5 .4 1.04 1.04 0 0 1 .1 1.6h-.2M281.2 65.6a.58 .58 0 0 1 .6-.3 .58 .58 0 0 1 .5 .4 1.04 1.04 0 0 1 .1 1.7h-.2M281.2 94.6a.58 .58 0 0 1 .6-.2 .58 .58 0 0 1 .5 .3 1.04 1.04 0 0 1 .1 1.7h-.2M281.2 123.7a.58 .58 0 0 1 .6-.3 .58 .58 0 0 1 .5 .4 1.04 1.04 0 0 1 .1 1.6h-.2M269 166.7v45.3M273.9 213.4a1.09 1.09 0 0 0-1.5 .7 1.3 1.3 0 0 0 2.2-.2l-.4-.4" fill="none" stroke="#000" stroke-width=".21" stroke-dasharray="1.3 .6" stroke-dashoffset="-.1"/>
<path d="M273 33.2v131.4M274.5 33.7a.57 .57 0 0 1 .3-.8 .57 .57 0 0 1 .7 .4 1.04 1.04 0 0 1 .2 1.7 1.39 1.39 0 0 1-1.2-1.3M274.9 33.4a.57 .57 0 0 1 .4-.7 .57 .57 0 0 1 .7 .3 1.04 1.04 0 0 1 .1 1.7 1.39 1.39 0 0 1-1.2-1.3M274.5 62.7a.57 .57 0 0 1 .3-.7 .57 .57 0 0 1 .7 .3 1.04 1.04 0 0 1 .2 1.7 1.39 1.39 0 0 1-1.2-1.3M274.9 62.4a.57 .57 0 0 1 .4-.7 .57 .57 0 0 1 .7 .4 1.04 1.04 0 0 1 .1 1.6 1.39 1.39 0 0 1-1.2-1.3M268.1 208.9a1.37 1.37 0 0 0-2 .4 1.25 1.25 0 0 0 2.2 0l-.2-.4M268.1 210a1.37 1.37 0 0 0-2 .3 1.25 1.25 0 0 0 2.2 0l-.2-.3M273.9 212.3a1.09 1.09 0 0 0-1.5 .7 1.32 1.32 0 0 0 1.5 .5M274.4 205.3a1.37 1.37 0 0 0-2.1 .4 1.25 1.25 0 0 0 2.3-.1l-.2-.3M274.4 206.3a1.37 1.37 0 0 0-2.1 .4 1.25 1.25 0 0 0 2.3 0l-.2-.4" fill="none" stroke="#000" stroke-width=".21" stroke-dasharray="1.3 .6" stroke-dashoffset=".7"/>
<path d="M269 36.1v127.4" fill="none" stroke="#000" stroke-width=".21" stroke-dasharray="1.3 .6" stroke-dashoffset=".8"/>
<path d="M267.9 211.5l-4.7-2.7M269.2 211.7l4.7-2.7M273 203.1l4.7 2.7M273.9 215l-4.7-2.7" fill="none" stroke="#000" stroke-width=".21" stroke-dasharray="1.3 .6" stroke-dashoffset="-.2"/>
<g fill="none" stroke="#000" stroke-width=".21" stroke-dasharray="1.3 .6" stroke-dashoffset=".5">
<path d="M266.1 209.3v1M268.3 210.3v-1M268.8 211.5l-.5 .1-.4-.1M271.3 208.4v1M272.3 212.9v1.1M272.3 205.7v1M272.4 209.4v-1M274.5 210.2v1M274.6 214v-1.1M274.6 206.7v-1M275.6 211.2v-1M278.6 209.3v1"/>
<path d="M279.1 209.8a.58 .58 0 0 0-.5 .7 .58 .58 0 0 0 .8 .4 .99 .99 0 0 0 1.4-.7l-.3-.3M280.8 210.3v-1"/>
</g>
<g font-size="4.2">
<text x="312.4" y="13.3">PART NO</text>
<text x="337.1" y="13.3">QTY</text>
<text x="381.3" y="13.3">NAME</text>
<text x="315.1" y="18.9">21040</text>
<text x="339.8" y="18.9">1</text>
<text x="366.2" y="18.9">WF 6 @ 15#/FT x 107</text>
<text x="314" y="25">SS4003</text>
<text x="339.8" y="25">1</text>
<text x="355.3" y="25">COLUMN JOINT PLATE 6 x 6 (W6)</text>
<text x="62.1" y="47.2">2 5/8</text>
<text x="159.7" y="47.2">2 5/8</text>
<text x="210.4" y="47.2">2 5/8</text>
<text x="60.5" y="68.3">14 TYP</text>
<text x="158" y="68.3">14 TYP</text>
<text x="213" y="68.3">14</text>
<text x="60.6" y="93.4">4X</text>
<text x="72.7" y="93.4">7/8</text>
<text x="157.1" y="95">4X</text>
<text x="169.1" y="95">7/8</text>
<text x="208.3" y="95">2X</text>
<text x="220.3" y="95">7/8</text>
<text x="207.3" y="104.6">1 1/4</text>
<text x="204.1" y="112.7">3 1/2</text>
<text x="68.7" y="129.3">1 1/4</text>
<text x="166.5" y="130.6">1 1/4</text>
<text x="45.5" y="142.6">107 5/8</text>
<text x="292.5" y="187.7">21040</text>
<text x="169.8" y="202.7">3 1/2</text>
<text x="167.3" y="208.5">1 1/4</text>
<text x="205.8" y="208.5">1 1/4</text>
<text x="71.7" y="210.2">3 1/2</text>
<text x="151.8" y="215.2">4X</text>
<text x="163.9" y="215.2">11/16</text>
<text x="357.4" y="214.9">1.</text>
<text x="357.4" y="210.7">NOTES:</text>
<text x="367.4" y="214.9">SEAL WELD.</text>
<text x="69.4" y="217.3">1 1/4</text>
<text x="109.9" y="217.3">1 1/4</text>
<text x="109.3" y="224.4">4X</text>
<text x="121.3" y="224.4">11/16</text>
<text x="289.1" y="223.4">SS4003</text>
<text x="357.4" y="222.9">NOTES:</text>
<text x="357.4" y="227.1">1.</text>
<text x="367.4" y="227.1">SEAL WELD.</text>
<text x="62.7" y="229.9">3</text>
<text x="128.3" y="231.2">1/8 WELD</text>
<text x="168.5" y="229.9">3</text>
<text x="357.4" y="231.3">2.</text>
<text x="367.4" y="231.3">HOT DIP GALVANIZE.</text>
<text x="128.3" y="236.2">GAP</text>
<text x="162.9" y="245">3</text>
<text x="56.8" y="249.1">3</text>
<text x="114.2" y="247.9">1/2</text>
<text x="178.6" y="248.5">OUTSIDE VIEW</text>
<text x="375.2" y="255.9">UPPER COLUMN</text>
<text x="285.5" y="261.4">MO</text>
<text x="308.3" y="261.3">8/8/2016</text>
<text x="334.3" y="261.6">RELEASED</text>
<text x="11.8" y="266.1">ZONE</text>
<text x="28.6" y="266.1">REV.</text>
<text x="87.1" y="266.1">REV. DESCRIPTION</text>
<text x="174.9" y="266.1">BY</text>
<text x="190.6" y="266.1">DATE</text>
<text x="208.5" y="266.1">APP'D</text>
<text x="227.1" y="266.1">DATE</text>
<text x="243.7" y="266.2">DO NOT SCALE</text>
<text x="330" y="266.7">SHEET 1 OF 8</text>
<text x="360.6" y="266.5">B</text>
<text x="368.4" y="266.6">COL-1</text>
<text x="416.7" y="266.5">(1)</text>
</g>
<g font-size="4">
<text x="33.6" y="7.1">8</text>
<text x="85.2" y="7.1">7</text>
<text x="137" y="7.1">6</text>
<text x="188.6" y="7.1">5</text>
<text x="240.3" y="7.1">4</text>
<text x="292.1" y="7.1">3</text>
<text x="343.8" y="7.1">2</text>
<text x="395.7" y="7.1">1</text>
<text x="4.9" y="29.8">F</text>
<text x="424.5" y="29.9">F</text>
<text x="4.8" y="76">E</text>
<text x="424.3" y="73.5">E</text>
<text x="4.7" y="117.6">D</text>
<text x="424.2" y="116.9">D</text>
<text x="4.7" y="159.3">C</text>
<text x="424.2" y="160.5">C</text>
<text x="4.8" y="204">B</text>
<text x="424.3" y="204">B</text>
<text x="4.8" y="246.1">A</text>
<text x="424.3" y="246.1">A</text>
<text x="33.6" y="274.3">8</text>
<text x="85.2" y="274.3">7</text>
<text x="137" y="274.3">6</text>
<text x="188.6" y="274.3">5</text>
<text x="240.3" y="274.3">4</text>
<text x="292.1" y="274.3">3</text>
<text x="343.8" y="274.3">2</text>
<text x="395.8" y="274.3">1</text>
</g>
<text font-size="3.2" x="91.3" y="179.8" transform="rotate(-90 91.3 179.8)">MK. INSIDE</text>
<g font-size="2.6">
<text x="245.7" y="249.3">FRACTIONAL ±</text>
<text x="245.7" y="252.3">X.X</text>
<text x="245.7" y="255.3">X.XX</text>
<text x="262.9" y="252.3">±0.062</text>
<text x="262.9" y="255.3">±0.031</text>
<text x="245.7" y="258.3">X.XXX</text>
<text x="245.7" y="261.3">ANGULAR</text>
<text x="262.9" y="258.3">±0.010</text>
<text x="262.9" y="261.3">±0.5</text>
</g>
<g font-size="2.2">
<text x="359.5" y="262.8">SIZE</text>
<text x="365.3" y="262.7">DRAWING NO.</text>
<text x="417.5" y="262.8">REV</text>
</g>
<text font-size="2.1" x="14.7" y="269.4">THIS DRAWING AND THE INFORMATION CONTAINED ON IT ARE THE EXCLUSIVE PROPERTY OF HARSCO CORP. THE COPYING, REPRODUCING, TRANSMITTING, OR DISTRIBUTION OF THIS DRAWING OR ANY INFORMATION CONTAINED ON IT, WHETHER IN PART OR AS A WHOLE, WITHOUT THE PRIOR WRITTEN CONSENT OF HARSCO CORP IS PROHIBITED. © 2019 HARSCO CORPORATION. ALL RIGHTS RESERVED.</text>
<g font-size="2">
<text x="242.9" y="239.8">ALL DIMENSIONS ARE INCHES</text>
<text x="243.1" y="236.8">UNLESS OTHERWISE SPECIFIED:</text>
<text x="242.9" y="242.1">DIMENSIONS IN [ ] ARE METRIC</text>
<text x="242.9" y="244.4">REMOVE BURRS &amp; SHARP EDGES</text>
<text x="242.9" y="246.7">MACHINE FINISH: 125 MICRO</text>
</g>
<g font-size="1.7">
<text x="274.8" y="236.1">THIRD ANGLE PROJ</text>
<text x="292" y="236.1">JOB NO.</text>
<text x="328.5" y="236.1">MODEL</text>
<text x="274.8" y="242.5">CUSTOMER</text>
<text x="274.8" y="247.8">CUSTOMER PROJECT</text>
<text x="274.8" y="253.1">ESTIMATED DRY WEIGHT (LBS)</text>
<text x="274.8" y="258.4">DRAWN BY</text>
<text x="274.8" y="263.6">CHECKED BY</text>
<text x="302.2" y="263.6">DATE</text>
<text x="302.2" y="258.4">DATE</text>
<text x="328.2" y="258.3">STATUS</text>
</g>
</svg>
